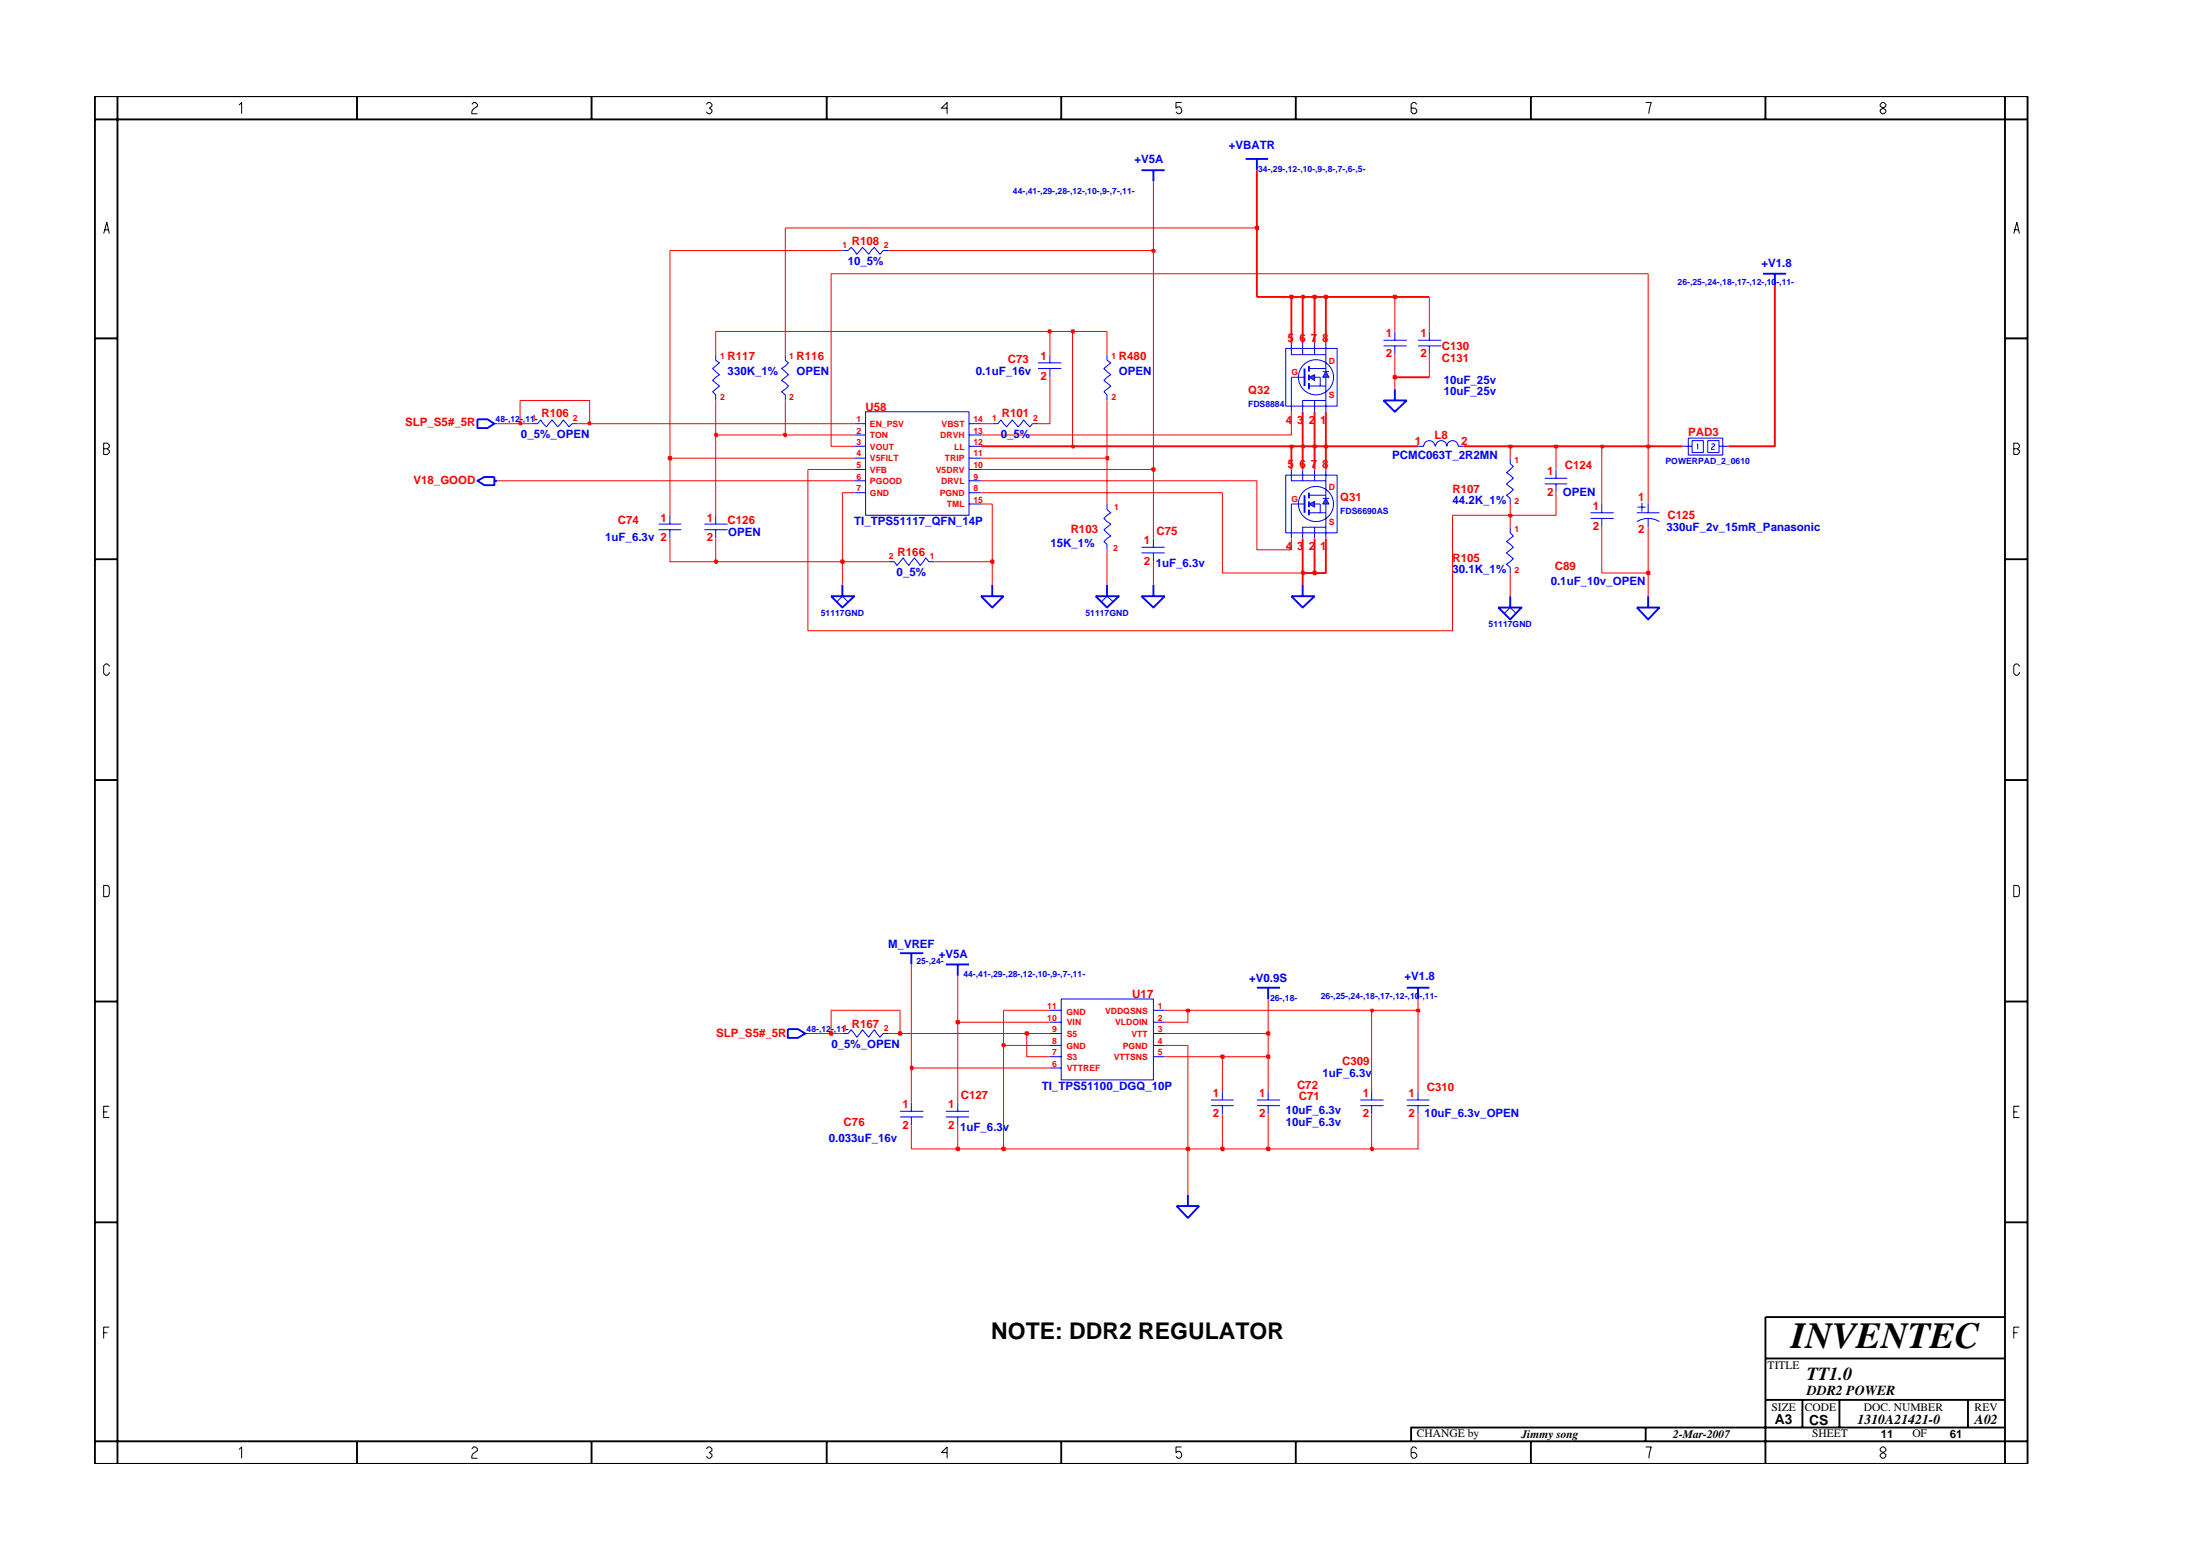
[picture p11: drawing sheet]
<svg xmlns="http://www.w3.org/2000/svg" width="297mm" height="210mm" viewBox="0 0 297 210" stroke-linecap="round" stroke-linejoin="round" font-family="sans-serif">
<path d="M176.1 66.8v2.4" fill="none" stroke="#00f" stroke-width=".25"/>
<path d="M174.4 68h1.7" fill="none" stroke="#00f" stroke-width=".14"/>
<path d="M179 67.3l.4 .7h-.8z" fill="#3c3cc8"/>
<path d="M178.6 67.3h.8M179 67.3l.4 .7h-.8z" fill="none" stroke="#00f" stroke-width=".14"/>
<path d="M176.7 68l.8-.3v.7z" fill="#3c3cc8"/>
<g fill="none" stroke="#00f" stroke-width=".14">
<path d="M113.7 33.8h.8l.4-.4 .8 .9 .7-.9 .9 .9 .8-.9 .7 .9 .4-.5h.8M66.7 57.2h.5M71.8 57.2h.8l.4-.5 .8 .9 .7-.9 .8 .9 .8-.9 .7 .9 .4-.4h.8M96.6 47.9v.7l.5 .4-.9 .7 .9 .9-.9 .7 .9 .8-.9 .8 .4 .4v.7M115.3 57.2h1.6M115.3 58.7h1.6M116.9 55.6h13.9v13.9h-13.9zM130.8 57.2h1.6M130.8 58.7h1.6M134 57.2h.7l.5-.5 .7 .9 .8-.9 .7 .9 .8-.9 .9 .9 .3-.4h.8M140.2 49h3.1M140.2 49.7h3.1"/>
<path d="M141.8 47.9v1.1M141.8 49.7v1.2M149.5 47.9v.7l.5 .4-1 .7 1 .9-1 .7 1 .8-1 .8 .5 .4v.7M174.4 50.9h1.7M186.8 45.9h3.1M186.8 46.7h3.1M188.3 44.7v1.2M188.3 46.7v1.2M228 59.1h4.6v2.3h-4.6zM228.5 59.5h1.5v1.6h-1.5zM230.6 59.5h1.5v1.6h-1.5zM231.1 60l.2-.1 .2 .1v.1l-.4 .4v.1h.4"/>
<path d="M95.1 70.7h3.1M95.1 71.5h3.1M96.6 69.5v1.2M96.6 71.5v1.2M115.3 60.2h1.6M115.3 61.8h1.6M115.3 63.4h1.6M115.3 64.9h1.6M115.3 66.5h1.6M130.8 68h1.6M130.8 60.2h1.6M130.8 61.8h1.6"/>
<path d="M130.8 63.4h1.6M130.8 64.9h1.6M130.8 66.5h1.6M154.1 73.9h3.2M154.1 74.6h3.2M155.7 72.7v1.2M155.7 74.6v1.2M173.6 64.1h6.9v7.8h-6.9zM174.4 63.4v1.5h4.6M174.4 68v4.7M175.9 63.4v1.5M176.7 68l.8-.3v.7z"/>
<path d="M176.7 69.2h2.3M176.7 66.8h2.3M177.5 68h.8v1.2M177.5 63.4v1.5M177.5 71.1v1.6M179 63.4v3.9M179 68v4.7M179 71.1h-3.1v1.6M203.9 71.1v.8l.4 .4-.9 .8 .9 .8-.9 .7 .9 .8-.9 .7 .5 .5v.7M203.9 61.8v.8l.4 .3-.9 .9 .9 .7-.9 .8 .9 .8-.9 .7 .5 .5v.7M214.7 69.2h3.2M214.7 70h3.2"/>
<path d="M216.3 68v1.2M216.3 70v1.1M221 70.4a2.88 2.88 0 0 1 3.1 0M221 69.2h3.1M221.1 68.4h1.1M221.7 67.8v1.2M222.5 68v1.2M222.5 70v1.1M227.2 60.2h1.3M229.1 60.1l.1-.2v.7M232.1 60.2h1.3M113 81.2l.7-.7 .8 .7"/>
<path d="M203.1 82.7l.8-.7 .8 .7M113.7 139.5h.8l.4-.5 .8 1 .7-1 .9 1 .8-1 .7 1 .4-.5h.8M127.7 150h3.1M127.7 150.7h3.1M129.3 148.8v1.2M129.3 150.7v1.2M169.7 148.4h3.1M169.7 149.2h3.1M171.2 147.3v1.1M171.2 149.2v1.2M189.9 148.4h3.1M189.9 149.2h3.1"/>
<path d="M191.5 147.3v1.1M191.5 149.2v1.2"/>
<circle cx="177.7" cy="68" r="2.37"/>
</g>
<g fill="none" stroke="#00f" stroke-width=".25">
<path d="M154.1 23h3.2M155.7 23v1.5M238 36.9h3.2M239.6 36.9v1.6M64.5 56.6h1.3l.9 .6-.9 .6h-1.3zM176.1 49.7v2.4M186.8 54h3.1l-1.6 1.6zM188.3 52.5v1.5M113.7 78.9v1.6M175.9 78.9v1.6M176.7 66.5v.8M176.7 67.7v.7"/>
<path d="M176.7 68.8v.7M112.2 80.5h3.1l-1.6 1.5zM174.4 80.5h3.1l-1.6 1.5zM202.3 82h3.1l-1.5 1.6zM203.9 80.5v1.5M221 82h3.1l-1.6 1.6zM222.5 80.5v1.5M127.7 130.2h3.1M129.3 130.2v1.5M169.7 133.3h3.1M171.2 133.3v1.5"/>
</g>
<path d="M179 50.2l.4 .7h-.8z" fill="#3c3cc8"/>
<path d="M178.6 50.2h.8M179 50.2l.4 .7h-.8z" fill="none" stroke="#00f" stroke-width=".14"/>
<path d="M176.7 50.9l.8-.3v.7z" fill="#3c3cc8"/>
<g fill="none" stroke="#00f" stroke-width=".14">
<path d="M106 47.9v.7l.5 .4-1 .7 1 .9-1 .7 1 .8-1 .8 .5 .4v.7M173.6 47h6.9v7.8h-6.9zM174.4 46.3v1.6h4.6M174.4 50.9v4.7M175.9 46.3v1.6M176.7 50.9l.8-.3v.7zM176.7 52.1h2.3M176.7 49.7h2.3M177.5 50.9h.8v1.2M177.5 46.3v1.6M177.5 54v1.6M179 46.3v3.9"/>
<path d="M179 50.9v4.7M179 54h-3.1v1.6M191.5 45.9h3.1M191.5 46.7h3.1M193 44.7v1.2M193 46.7v1.2M88.9 70.7h3.1M88.9 71.5h3.1M90.5 69.5v1.2M90.5 71.5v1.2M120 75.8h.8l.3 .5 .8-1 .8 1 .8-1 .7 1 .8-1 .4 .5h.8M149.5 68v.8l.5 .4-1 .8 1 .7-1 .8 1 .8-1 .8 .5 .3v.8"/>
<path d="M191.5 60.2h.7a.76 .76 0 0 1 .8-.7 .76 .76 0 0 1 .7 .7M193.8 60.2a.76 .76 0 0 1 .8-.7 .76 .76 0 0 1 .8 .7 .76 .76 0 0 1 .7-.7 .76 .76 0 0 1 .8 .7h.7M208.6 64.5h3M208.6 65.3h3M210.1 63.4v1.1M210.1 65.3v1.2M148.7 81.2l.8-.7 .8 .7M108.7 139.5h.4M141.8 139.5h1.5M141.8 136.3h1.5M141.8 138h1.5M143.3 134.8h12.4v10.9h-12.4z"/>
<path d="M155.7 139.5h1.6M155.7 136.3h1.6M155.7 138h1.6M121.5 150h3.2M121.5 150.7h3.2M123 148.8v1.2M123 150.7v1.2M141.8 141.1h1.5M141.8 142.6h1.5M141.8 144.1h1.5M155.7 141.1h1.6M155.7 142.6h1.6"/>
<path d="M163.5 148.4h3.1M163.5 149.2h3.1M165 147.3v1.1M165 149.2v1.2M183.7 148.4h3.1M183.7 149.2h3.1M185.2 147.3v1.1M185.2 149.2v1.2"/>
<circle cx="177.7" cy="50.9" r="2.37"/>
</g>
<g fill="none" stroke="#00f" stroke-width=".25">
<path d="M168.2 21.4h3M169.7 21.4v1.6M176.7 49.4v.8M176.7 50.6v.7M176.7 51.7v.8M64.5 64.9l.9-.5h1.3v1.1h-1.3zM66.7 64.9h.5M134 78.9v1.6M149.5 78.9v1.6M155.7 78.9v1.6M132.4 80.5h3.1l-1.5 1.5zM147.9 80.5h3.2l-1.6 1.5z"/>
<path d="M154.1 80.5h3.2l-1.6 1.5zM106.4 138.9h1.3l1 .6-1 .6h-1.3zM121.5 128.6h3.2M123 128.6v1.6M189.9 133.3h3.1M191.5 133.3v1.5M158.9 162.8h3l-1.5 1.6zM160.4 161.2v1.6"/>
</g>
<path d="M123 151.9v3.2h6.3M160.4 155.1v6.1" fill="none" stroke="#f00" stroke-width=".14"/>
<path d="M129.1 154.9h.4v.3h-.4z" fill="#8e2323"/>
<path d="M129.1 154.9h.4v.3h-.4z" fill="none" stroke="#f00" stroke-width=".25"/>
<path d="M129.3 151.9v3.2h6.2" fill="none" stroke="#f00" stroke-width=".14"/>
<path d="M135.3 154.9h.4v.3h-.4z" fill="#8e2323"/>
<path d="M135.3 154.9h.4v.3h-.4z" fill="none" stroke="#f00" stroke-width=".25"/>
<path d="M135.5 141.1v14h24.9" fill="none" stroke="#f00" stroke-width=".14"/>
<path d="M160.2 154.9h.4v.3h-.4z" fill="#8e2323"/>
<path d="M160.2 154.9h.4v.3h-.4z" fill="none" stroke="#f00" stroke-width=".25"/>
<path d="M160.4 141.1v14h4.6" fill="none" stroke="#f00" stroke-width=".14"/>
<path d="M164.9 154.9h.3v.3h-.3z" fill="#8e2323"/>
<path d="M164.9 154.9h.3v.3h-.3z" fill="none" stroke="#f00" stroke-width=".25"/>
<path d="M165 150.4v4.7h6.2" fill="none" stroke="#f00" stroke-width=".14"/>
<path d="M171.1 154.9h.3v.3h-.3z" fill="#8e2323"/>
<path d="M171.1 154.9h.3v.3h-.3z" fill="none" stroke="#f00" stroke-width=".25"/>
<path d="M171.2 150.4v4.7h14" fill="none" stroke="#f00" stroke-width=".14"/>
<path d="M185.1 154.9h.3v.3h-.3z" fill="#8e2323"/>
<path d="M185.1 154.9h.3v.3h-.3z" fill="none" stroke="#f00" stroke-width=".25"/>
<path d="M129.3 138v10.8M185.2 136.3v11M191.5 136.3v11M123 144.1v4.7M165 142.6v4.7M171.2 142.6v4.7M185.2 150.4v4.7h6.3v-4.7" fill="none" stroke="#f00" stroke-width=".14"/>
<path d="M123 144h.2v.3h-.2z" fill="#8e2323"/>
<path d="M123 144h.2v.3h-.2z" fill="none" stroke="#f00" stroke-width=".25"/>
<path d="M123 130.2v13.9h18.8M138.6 139.5v3.1h3.2M157.3 142.6h7.7" fill="none" stroke="#f00" stroke-width=".14"/>
<path d="M164.9 142.4h.3v.4h-.3z" fill="#8e2323"/>
<path d="M164.9 142.4h.3v.4h-.3z" fill="none" stroke="#f00" stroke-width=".25"/>
<path d="M165 142.6h6.2" fill="none" stroke="#f00" stroke-width=".14"/>
<path d="M171.1 142.4h.3v.4h-.3z" fill="#8e2323"/>
<path d="M171.1 142.4h.3v.4h-.3z" fill="none" stroke="#f00" stroke-width=".25"/>
<path d="M171.2 139.5v3.1" fill="none" stroke="#f00" stroke-width=".14"/>
<path d="M135.3 140.9h.4v.3h-.4z" fill="#8e2323"/>
<path d="M135.3 140.9h.4v.3h-.4z" fill="none" stroke="#f00" stroke-width=".25"/>
<path d="M109.1 139.5h3.1M135.5 136.3v4.8h6.3M157.3 141.1h3.1" fill="none" stroke="#f00" stroke-width=".14"/>
<path d="M112 139.3h.4v.3h-.4z" fill="#8e2323"/>
<path d="M112 139.3h.4v.3h-.4z" fill="none" stroke="#f00" stroke-width=".25"/>
<path d="M112.2 136.3v3.2h1.5M120 139.5h1.5" fill="none" stroke="#f00" stroke-width=".14"/>
<path d="M121.4 139.3h.3v.3h-.3z" fill="#8e2323"/>
<path d="M121.4 139.3h.3v.3h-.3z" fill="none" stroke="#f00" stroke-width=".25"/>
<path d="M121.5 136.3v3.2h17.1" fill="none" stroke="#f00" stroke-width=".14"/>
<path d="M138.5 139.3h.3v.3h-.3z" fill="#8e2323"/>
<path d="M138.5 139.3h.3v.3h-.3z" fill="none" stroke="#f00" stroke-width=".25"/>
<path d="M138.6 139.5h3.2M157.3 139.5h13.9" fill="none" stroke="#f00" stroke-width=".14"/>
<path d="M171.1 139.3h.3v.3h-.3z" fill="#8e2323"/>
<path d="M171.1 139.3h.3v.3h-.3z" fill="none" stroke="#f00" stroke-width=".25"/>
<path d="M171.2 134.8v4.7" fill="none" stroke="#f00" stroke-width=".14"/>
<path d="M129.1 137.8h.4v.3h-.4z" fill="#8e2323"/>
<path d="M129.1 137.8h.4v.3h-.4z" fill="none" stroke="#f00" stroke-width=".25"/>
<path d="M112.2 136.3h9.3M129.3 131.7v6.3h12.5M135.5 136.3h6.3M157.3 136.3h3.1v1.7h-3.1" fill="none" stroke="#f00" stroke-width=".14"/>
<path d="M160.2 136.3h.4v.2h-.4z" fill="#8e2323"/>
<path d="M160.2 136.3h.4v.2h-.4z" fill="none" stroke="#f00" stroke-width=".25"/>
<path d="M160.4 136.3h24.8" fill="none" stroke="#f00" stroke-width=".14"/>
<path d="M185.1 136.3h.3v.2h-.3z" fill="#8e2323"/>
<path d="M185.1 136.3h.3v.2h-.3z" fill="none" stroke="#f00" stroke-width=".25"/>
<path d="M185.2 136.3h6.3" fill="none" stroke="#f00" stroke-width=".14"/>
<path d="M191.3 136.3h.3v.2h-.3z" fill="#8e2323"/>
<path d="M175.9 77.3v1.6M191.3 136.3h.3v.2h-.3z" fill="none" stroke="#f00" stroke-width=".25"/>
<path d="M109.1 63.4v21.7h87v-15.6M113.7 75.8v3.1M134 75.8v3.1M149.5 74.2v4.7M155.7 75.8v3.1M165 66.5v10.8h10.9M203.9 77.3v3.2M222.5 77.3v3.2M191.5 134.8v1.5" fill="none" stroke="#f00" stroke-width=".14"/>
<path d="M175.8 77.2h.3v.3h-.3z" fill="#8e2323"/>
<path d="M175.8 77.2h.3v.3h-.3zM175.9 72.7v4.6h1.6" fill="none" stroke="#f00" stroke-width=".25"/>
<path d="M177.3 77.2h.4v.3h-.4z" fill="#8e2323"/>
<path d="M177.3 77.2h.4v.3h-.4zM177.5 72.7v4.6h1.5v-4.6" fill="none" stroke="#f00" stroke-width=".25"/>
<path d="M216.3 71.1v6.2h6.2" fill="none" stroke="#f00" stroke-width=".14"/>
<path d="M222.4 77.2h.3v.3h-.3z" fill="#8e2323"/>
<path d="M222.4 77.2h.3v.3h-.3z" fill="none" stroke="#f00" stroke-width=".25"/>
<path d="M90.5 72.7v3.1h6.1M222.5 71.1v6.2" fill="none" stroke="#f00" stroke-width=".14"/>
<path d="M96.5 75.6h.3v.4h-.3z" fill="#8e2323"/>
<path d="M96.5 75.6h.3v.4h-.3z" fill="none" stroke="#f00" stroke-width=".25"/>
<path d="M96.6 72.7v3.1h17.1" fill="none" stroke="#f00" stroke-width=".14"/>
<path d="M113.6 75.6h.3v.4h-.3z" fill="#8e2323"/>
<path d="M113.6 75.6h.3v.4h-.3z" fill="none" stroke="#f00" stroke-width=".25"/>
<path d="M113.7 66.5v9.3h6.3M126.2 75.8h7.8" fill="none" stroke="#f00" stroke-width=".14"/>
<path d="M133.8 75.6h.3v.4h-.3z" fill="#8e2323"/>
<path d="M133.8 75.6h.3v.4h-.3z" fill="none" stroke="#f00" stroke-width=".25"/>
<path d="M96.6 58.7v10.8M90.5 61.8v7.7M134 68v7.8M155.7 63.4v9.3M169.7 64.9v9.3h4.7v-1.5M196.1 69.5h7.8v1.6" fill="none" stroke="#f00" stroke-width=".14"/>
<path d="M203.7 69.5h.4v.2h-.4z" fill="#8e2323"/>
<path d="M203.7 69.5h.4v.2h-.4z" fill="none" stroke="#f00" stroke-width=".25"/>
<path d="M67.2 64.9h48.1M109.1 63.4h6.2M113.7 66.5h1.6M132.4 68h1.6M132.4 66.5h32.6M132.4 64.9h37.3M132.4 63.4h23.3M149.5 61.8v6.2M210.1 66.5v3h-6.2v-1.5M216.3 60.2v7.8M222.5 60.2v7.8" fill="none" stroke="#f00" stroke-width=".14"/>
<path d="M155.6 63.2h.3v.3h-.3z" fill="#8e2323"/>
<path d="M155.6 63.2h.3v.3h-.3zM174.4 60.2v3.2M175.9 60.2v3.2M177.5 60.2v3.2M179 60.2v3.2" fill="none" stroke="#f00" stroke-width=".25"/>
<path d="M155.7 33.8v29.6M210.1 60.2v3.2" fill="none" stroke="#f00" stroke-width=".14"/>
<path d="M90.3 61.7h.3v.3h-.3z" fill="#8e2323"/>
<path d="M90.3 61.7h.3v.3h-.3z" fill="none" stroke="#f00" stroke-width=".25"/>
<path d="M90.5 33.8v28h24.8M132.4 61.8h17.1" fill="none" stroke="#f00" stroke-width=".14"/>
<path d="M149.4 61.7h.2v.3h-.2z" fill="#8e2323"/>
<path d="M132.4 60.2h12.4M149.4 61.7h.2v.3h-.2z" fill="none" stroke="#f00" stroke-width=".25"/>
<path d="M112.2 36.9v23.3h3.1M149.5 54v7.8M203.9 60.2v1.6" fill="none" stroke="#f00" stroke-width=".14"/>
<path d="M144.7 60.1h.3v.3h-.3z" fill="#8e2323"/>
<path d="M144.7 60.1h.3v.3h-.3zM144.8 60.2h29.6" fill="none" stroke="#f00" stroke-width=".25"/>
<path d="M144.8 44.7v15.5" fill="none" stroke="#f00" stroke-width=".14"/>
<path d="M174.2 60.1h.3v.3h-.3z" fill="#8e2323"/>
<path d="M174.2 60.1h.3v.3h-.3zM174.4 60.2h1.5" fill="none" stroke="#f00" stroke-width=".25"/>
<path d="M175.8 60.1h.3v.3h-.3z" fill="#8e2323"/>
<path d="M175.9 55.6v4.6h1.6M175.8 60.1h.3v.3h-.3z" fill="none" stroke="#f00" stroke-width=".25"/>
<path d="M177.3 60.1h.4v.3h-.4z" fill="#8e2323"/>
<path d="M177.5 55.6v4.6h1.5M177.3 60.1h.4v.3h-.4z" fill="none" stroke="#f00" stroke-width=".25"/>
<path d="M178.8 60.1h.4v.3h-.4z" fill="#8e2323"/>
<path d="M179 55.6v4.6h12.5M178.8 60.1h.4v.3h-.4zM197.6 60.2h6.3" fill="none" stroke="#f00" stroke-width=".25"/>
<path d="M203.7 60.1h.4v.3h-.4z" fill="#8e2323"/>
<path d="M203.7 60.1h.4v.3h-.4zM203.9 60.2h6.2" fill="none" stroke="#f00" stroke-width=".25"/>
<path d="M209.9 60.1h.4v.3h-.4z" fill="#8e2323"/>
<path d="M209.9 60.1h.4v.3h-.4zM210.1 60.2h6.2" fill="none" stroke="#f00" stroke-width=".25"/>
<path d="M216.2 60.1h.2v.3h-.2z" fill="#8e2323"/>
<path d="M216.2 60.1h.2v.3h-.2zM216.3 60.2h6.2" fill="none" stroke="#f00" stroke-width=".25"/>
<path d="M222.4 60.1h.3v.3h-.3z" fill="#8e2323"/>
<path d="M239.6 38.5v21.7h-6.2M222.4 60.1h.3v.3h-.3zM222.5 60.2h4.7" fill="none" stroke="#f00" stroke-width=".25"/>
<path d="M222.5 36.9v23.3" fill="none" stroke="#f00" stroke-width=".14"/>
<path d="M96.5 58.5h.3v.4h-.3z" fill="#8e2323"/>
<path d="M96.5 58.5h.3v.4h-.3z" fill="none" stroke="#f00" stroke-width=".25"/>
<path d="M96.6 54v4.7h9.4" fill="none" stroke="#f00" stroke-width=".14"/>
<path d="M105.9 58.5h.2v.4h-.2z" fill="#8e2323"/>
<path d="M105.9 58.5h.2v.4h-.2z" fill="none" stroke="#f00" stroke-width=".25"/>
<path d="M67.2 57.2h3M106 54v4.7h9.3M174.4 55.6v3.1h-42" fill="none" stroke="#f00" stroke-width=".14"/>
<path d="M70.1 57h.3v.3h-.3z" fill="#8e2323"/>
<path d="M70.1 57h.3v.3h-.3z" fill="none" stroke="#f00" stroke-width=".25"/>
<path d="M70.2 54v3.2h1.6M78 57.2h1.6" fill="none" stroke="#f00" stroke-width=".14"/>
<path d="M79.4 57h.3v.3h-.3z" fill="#8e2323"/>
<path d="M79.4 57h.3v.3h-.3z" fill="none" stroke="#f00" stroke-width=".25"/>
<path d="M70.2 54h9.4v3.2h35.7M132.4 57.2h1.6M141.8 50.9v6.3h-1.6M188.3 50.9v1.6" fill="none" stroke="#f00" stroke-width=".14"/>
<path d="M188.2 50.7h.3v.4h-.3z" fill="#8e2323"/>
<path d="M174.4 40.1v6.2M175.9 40.1v6.2M177.5 40.1v6.2M179 40.1v6.2M188.2 50.7h.3v.4h-.3zM188.3 50.9h4.7" fill="none" stroke="#f00" stroke-width=".25"/>
<path d="M106 30.8v17.1M96.6 47.9v-3.2h45.2v3.2M149.5 44.7v3.2M188.3 47.9v3M193 47.9v3" fill="none" stroke="#f00" stroke-width=".14"/>
<path d="M141.6 44.6h.2v.3h-.2z" fill="#8e2323"/>
<path d="M141.6 44.6h.2v.3h-.2z" fill="none" stroke="#f00" stroke-width=".25"/>
<path d="M141.8 44.7h3" fill="none" stroke="#f00" stroke-width=".14"/>
<path d="M144.7 44.6h.3v.3h-.3z" fill="#8e2323"/>
<path d="M169.7 30.8v9.3h4.7M144.7 44.6h.3v.3h-.3z" fill="none" stroke="#f00" stroke-width=".25"/>
<path d="M144.8 44.7h4.7M188.3 40.1v4.6M193 40.1v4.6" fill="none" stroke="#f00" stroke-width=".14"/>
<path d="M174.2 39.9h.3v.3h-.3z" fill="#8e2323"/>
<path d="M174.2 39.9h.3v.3h-.3zM174.4 40.1h1.5" fill="none" stroke="#f00" stroke-width=".25"/>
<path d="M175.8 39.9h.3v.3h-.3z" fill="#8e2323"/>
<path d="M175.8 39.9h.3v.3h-.3zM175.9 40.1h1.6" fill="none" stroke="#f00" stroke-width=".25"/>
<path d="M177.3 39.9h.4v.3h-.4z" fill="#8e2323"/>
<path d="M177.3 39.9h.4v.3h-.4zM177.5 40.1h1.5" fill="none" stroke="#f00" stroke-width=".25"/>
<path d="M178.8 39.9h.4v.3h-.4z" fill="#8e2323"/>
<path d="M178.8 39.9h.4v.3h-.4zM179 40.1h9.3" fill="none" stroke="#f00" stroke-width=".25"/>
<path d="M188.2 39.9h.3v.3h-.3z" fill="#8e2323"/>
<path d="M188.2 39.9h.3v.3h-.3zM188.3 40.1h4.7" fill="none" stroke="#f00" stroke-width=".25"/>
<path d="M90.5 33.8h23.2M112.2 36.9h110.3M120 33.8h35.7" fill="none" stroke="#f00" stroke-width=".14"/>
<path d="M155.6 33.7h.3v.3h-.3z" fill="#8e2323"/>
<path d="M155.6 33.7h.3v.3h-.3z" fill="none" stroke="#f00" stroke-width=".25"/>
<path d="M106 30.8h63.7M155.7 24.5v9.3" fill="none" stroke="#f00" stroke-width=".14"/>
<path d="M169.5 30.6h.4v.3h-.4z" fill="#8e2323"/>
<path d="M169.5 30.6h.4v.3h-.4zM169.7 23v7.8" fill="none" stroke="#f00" stroke-width=".25"/>
<g fill="none" stroke="#000" stroke-width=".25">
<path d="M12.8 13h261v184.6h-261zM12.8 16.1h261M15.9 13v184.6M48.2 13v3.1M79.9 13v3.1M111.6 13v3.1M143.3 13v3.1M174.9 13v3.1M206.7 13v3.1M238.4 13v3.1M270.7 13v184.6M12.8 45.7h3.1"/>
<path d="M270.7 45.7h3.1M12.8 75.5h3.1M270.7 75.5h3.1M12.8 105.3h3.1M270.7 105.3h3.1M12.8 135.2h3.1M270.7 135.2h3.1M12.8 165h3.1M270.7 177.7h-32.3v19.9M270.7 165h3.1M12.8 194.5h261M48.2 194.5v3.1"/>
<path d="M79.9 194.5v3.1M111.6 194.5v3.1M143.3 194.5v3.1M174.9 194.5v3.1M206.7 194.5v3.1M222.2 192.6v1.9M238.4 183.3h32.3M238.4 188.9h32.3M243.4 188.9v3.7M248.4 188.9v3.7M265.7 188.9v3.7M270.7 192.6h-80.2v1.9"/>
</g>
<g fill="none" stroke="#000" stroke-width=".14">
<path d="M32.3 14.2l.3-.4v1.6M63.7 14.1l.3-.3h.2l.3 .3v.2l-.5 .4-.3 .4v.3h.8M95.4 14.1l.2-.3h.3l.2 .3v.2l-.3 .3 .3 .2v.3l-.2 .3h-.3l-.2-.3M127.9 14.6h-.8l.8-.8v1.6M159.5 13.8h-.7v.8l.2-.2a.5 .5 0 0 1 .5 .7l-.2 .3h-.3l-.2-.3M191.3 14.1l-.3-.3h-.2l-.3 .3v1l.3 .3h.2l.3-.3v-.3l-.3-.2h-.5M222.2 13.8h.8l-.4 1.6M253.9 14.1l.2-.3h.3l.2 .3v.2l-.7 .5v.3l.2 .3h.3l.2-.3v-.3l-.7-.5zM14 31.5l.4-1.5 .4 1.5M14.1 31h.6M271.9 31.5l.4-1.5 .4 1.5M272 31h.6"/>
<path d="M14 59.8h.5l.3 .3v.2l-.3 .3 .3 .2v.3l-.3 .2h-.5zM14 60.6h.5M271.9 60.6h.5l.3-.3v-.2l-.3-.3h-.5v1.5h.5l.3-.2v-.3l-.3-.2M14.8 89.9l-.3-.3h-.2l-.3 .3v1l.3 .2h.2l.3-.2v-.2M272.7 89.9l-.3-.3h-.3l-.2 .3v1l.2 .2h.3l.3-.2v-.2M14 119.5l.7 .1 .1 .2-.1 1.1-.7 .1zM271.9 119.5l.7 .1 .1 .2-.1 1.1-.7 .1zM14 150.1h.5M14.8 149.3h-.8v1.5h.8M271.9 150.1h.5M272.7 149.3h-.8v1.5h.8M14 179.9h.5"/>
<path d="M14.8 179.1h-.8v1.5M271.9 179.9h.5M272.7 179.1h-.8v1.5M32.3 195.6l.3-.3v1.5M63.7 195.5l.3-.2h.2l.3 .2v.3l-.7 .5-.1 .2v.3h.8M95.4 195.5l.2-.2h.3l.2 .2v.3l-.3 .2 .3 .3v.2l-.2 .3h-.3l-.2-.3M127.9 196h-.8l.8-.7v1.5M159.5 195.3h-.7v.7l.2-.1a.5 .5 0 0 1 .5 .6l-.2 .3h-.3l-.2-.3M191.3 195.5l-.3-.2h-.2l-.3 .2v1l.3 .3h.2l.3-.3v-.2l-.3-.3h-.5M222.2 195.3h.8l-.4 1.5M254.1 195.3l-.2 .2v.3l.7 .5v.2l-.2 .3h-.3l-.2-.3v-.2l.7-.5v-.3l-.2-.2z"/>
</g>
<text font-size="5" x="241.8" y="182">INVENTEC</text>
<text font-size="3.1" x="133.8" y="180.8">NOTE: DDR2 REGULATOR</text>
<text font-size="2.5" x="244" y="186.3">TT1.0</text>
<g font-size="1.9">
<text x="244" y="188.2">DDR2 POWER</text>
<text x="239.6" y="192.2">A3</text>
<text x="244.3" y="192.3">CS</text>
<text x="250.8" y="192.2">1310A21421-0</text>
<text x="266.6" y="192.2">A02</text>
</g>
<g font-size="1.6" fill="#00f">
<text x="153.2" y="22">+V5A</text>
<text x="165.9" y="20.2">+VBATR</text>
<text x="114.4" y="35.8">10_5%</text>
<text x="237.8" y="36">+V1.8</text>
<text x="98.2" y="50.6">330K_1%</text>
<text x="107.6" y="50.6">OPEN</text>
<text x="131.7" y="50.6">0.1uF_16v</text>
<text x="151.1" y="50.6">OPEN</text>
<text x="194.9" y="51.8">10uF_25v</text>
<text x="194.9" y="53.4">10uF_25v</text>
<text x="70.3" y="59.1">0_5%_OPEN</text>
<text x="135.1" y="59.1">0_5%</text>
<text x="188" y="62">PCMC063T_2R2MN</text>
<text x="115.3" y="70.9">TI_TPS51117_QFN_14P</text>
<text x="196.1" y="68">44.2K_1%</text>
<text x="211" y="66.9">OPEN</text>
<text x="225" y="71.7">330uF_2v_15mR_Panasonic</text>
<text x="81.7" y="73.1">1uF_6.3v 2</text>
<text x="98.3" y="72.3">OPEN</text>
<text x="121.1" y="77.8">0_5%</text>
<text x="141.8" y="73.9">15K_1%</text>
<text x="156" y="76.5">1uF_6.3v</text>
<text x="196.1" y="77.3">30.1K_1%</text>
<text x="209.4" y="79">0.1uF_10v_OPEN</text>
<text x="119.9" y="127.9">M_VREF</text>
<text x="126.7" y="129.2">+V5A</text>
<text x="168.7" y="132.5">+V0.9S</text>
<text x="189.6" y="132.3">+V1.8</text>
<text x="112.2" y="141.4">0_5%_OPEN</text>
<text x="140.7" y="147.1">TI_TPS51100_DGQ_10P</text>
<text x="178.6" y="145.4">1uF_6.3v</text>
<text x="111.9" y="154.1">0.033uF_16v</text>
<text x="129.6" y="152.7">1uF_6.3v</text>
<text x="173.6" y="150.4">10uF_6.3v</text>
<text x="173.6" y="151.9">10uF_6.3v</text>
<text x="192.4" y="150.8">10uF_6.3v_OPEN</text>
</g>
<g font-size="1.6" fill="#f00">
<text x="115" y="33">R108</text>
<text x="173.8" y="46.1">5</text>
<text x="175.5" y="46.1">6</text>
<text x="177" y="46.1">7</text>
<text x="178.5" y="46.1">8</text>
<text x="187.1" y="45.5">1</text>
<text x="191.8" y="45.5">1</text>
<text x="194.7" y="47.2">C130</text>
<text x="98.2" y="48.6">R117</text>
<text x="107.6" y="48.6">R116</text>
<text x="136.1" y="49">C73</text>
<text x="140.5" y="48.6">1</text>
<text x="140.5" y="51.3">2</text>
<text x="151.1" y="48.6">R480</text>
<text x="168.5" y="53.1">Q32</text>
<text x="187.1" y="48.2">2</text>
<text x="191.8" y="48.2">2</text>
<text x="194.7" y="48.8">C131</text>
<text x="54.7" y="57.5">SLP_S5#_5R</text>
<text x="73.1" y="56.3">R106</text>
<text x="116.9" y="55.4">U58</text>
<text x="135.2" y="56.3">R101</text>
<text x="173.6" y="57.2">4</text>
<text x="175.1" y="57.2">3</text>
<text x="176.7" y="57.2">2</text>
<text x="178.3" y="57.2">1</text>
<text x="193.7" y="59.3">L8</text>
<text x="228" y="58.9">PAD3</text>
<text x="55.8" y="65.3">V18_GOOD</text>
<text x="173.8" y="63.2">5</text>
<text x="175.5" y="63.2">6</text>
<text x="177" y="63.2">7</text>
<text x="178.5" y="63.2">8</text>
<text x="191" y="60.1">1</text>
<text x="197.3" y="60.1">2</text>
<text x="208.9" y="64.1">1</text>
<text x="211.3" y="63.3">C124</text>
<text x="83.4" y="70.7">C74</text>
<text x="89.2" y="70.4">1</text>
<text x="95.4" y="70.4">1</text>
<text x="98.2" y="70.7">C126</text>
<text x="144.6" y="71.9">R103</text>
<text x="181" y="67.7">Q31</text>
<text x="196.1" y="66.5">R107</text>
<text x="208.9" y="66.9">2</text>
<text x="215.1" y="68.8">1</text>
<text x="215.1" y="71.5">2</text>
<text x="221.2" y="67.7">1</text>
<text x="221.2" y="71.9">2</text>
<text x="225.2" y="70">C125</text>
<text x="95.4" y="73.1">2</text>
<text x="121.2" y="75">R166</text>
<text x="154.4" y="73.4">1</text>
<text x="154.4" y="76.2">2</text>
<text x="156.2" y="72.2">C75</text>
<text x="173.6" y="74.2">4</text>
<text x="175.1" y="74.2">3</text>
<text x="176.7" y="74.2">2</text>
<text x="178.3" y="74.2">1</text>
<text x="196.1" y="75.8">R105</text>
<text x="209.9" y="76.9">C89</text>
<text x="152.9" y="134.6">U17</text>
<text x="96.7" y="139.9">SLP_S5#_5R</text>
<text x="115" y="138.7">R167</text>
<text x="181.2" y="143.7">C309</text>
<text x="121.8" y="149.6">1</text>
<text x="128" y="149.5">1</text>
<text x="129.7" y="148.3">C127</text>
<text x="163.8" y="148">1</text>
<text x="170" y="148">1</text>
<text x="175.1" y="146.9">C72</text>
<text x="175.4" y="148.4">C71</text>
<text x="184" y="148">1</text>
<text x="190.2" y="148">1</text>
<text x="192.6" y="147.2">C310</text>
<text x="113.9" y="151.9">C76</text>
<text x="121.8" y="152.3">2</text>
<text x="128" y="152.3">2</text>
<text x="163.8" y="150.7">2</text>
<text x="170" y="150.7">2</text>
<text x="184" y="150.7">2</text>
<text x="190.2" y="150.7">2</text>
</g>
<g font-size="1.6">
<text x="238.7" y="184.8">TITLE</text>
<text x="239.2" y="190.4">SIZE</text>
<text x="243.7" y="190.4">CODE</text>
<text x="251.6" y="190.4">DOC. NUMBER</text>
<text x="266.6" y="190.4">REV</text>
<text x="191.3" y="193.9">CHANGE by</text>
<text x="205.4" y="194.1">Jimmy song</text>
<text x="225.9" y="194.1">2-Mar-2007</text>
<text x="244.7" y="193.9">SHEET</text>
<text x="253.9" y="194.1">11</text>
<text x="258.2" y="193.9">OF</text>
<text x="263.3" y="194.1">61</text>
</g>
<g font-size="1.2" fill="#00f">
<text x="169.9" y="23.3">34-,29-,12-,10-,9-,8-,7-,6-,5-</text>
<text x="136.8" y="26.1">44-,41-,29-,28-,12-,10-,9-,7-,11-</text>
<text x="226.5" y="38.5">26-,25-,24-,18-,17-,12-,10-,11-</text>
<text x="66.9" y="56.9">48-,12-,11-</text>
<text x="168.5" y="54.9">FDS8884</text>
<text x="224.9" y="62.6">POWERPAD_2_0610</text>
<text x="181" y="69.4">FDS6690AS</text>
<text x="110.8" y="83.1">51117GND</text>
<text x="146.6" y="83.1">51117GND</text>
<text x="201" y="84.6">51117GND</text>
<text x="123.7" y="130.1">25-,24-</text>
<text x="130.1" y="131.8">44-,41-,29-,28-,12-,10-,9-,7-,11-</text>
<text x="171.5" y="135.1">26-,18-</text>
<text x="178.3" y="134.8">26-,25-,24-,18-,17-,12-,10-,11-</text>
<text x="108.9" y="139.3">48-,12-,11-</text>
</g>
<g font-size="1.2" fill="#f00">
<text x="113.7" y="33.5">1</text>
<text x="119.4" y="33.5">2</text>
<text x="97.2" y="48.5">1</text>
<text x="106.5" y="48.5">1</text>
<text x="150.1" y="48.5">1</text>
<text x="174.4" y="50.6">G</text>
<text x="179.4" y="53.7">S</text>
<text x="179.4" y="49.1">D</text>
<text x="71.8" y="56.8">1</text>
<text x="77.4" y="56.8">2</text>
<text x="97.2" y="54">2</text>
<text x="106.5" y="54">2</text>
<text x="115.6" y="58.5">2</text>
<text x="115.6" y="56.9">1</text>
<text x="117.5" y="59.1">TON</text>
<text x="117.5" y="57.6">EN_PSV</text>
<text x="126.9" y="59.1">DRVH</text>
<text x="127.1" y="57.6">VBST</text>
<text x="131.4" y="56.9">14</text>
<text x="131.4" y="58.5">13</text>
<text x="134" y="56.8">1</text>
<text x="139.5" y="56.8">2</text>
<text x="150.1" y="54">2</text>
<text x="115.6" y="61.6">4</text>
<text x="115.6" y="63.2">5</text>
<text x="115.6" y="60.1">3</text>
<text x="115.6" y="64.7">6</text>
<text x="117.5" y="62.3">V5FILT</text>
<text x="117.5" y="63.8">VFB</text>
<text x="117.5" y="60.7">VOUT</text>
<text x="117.5" y="65.3">PGOOD</text>
<text x="126.4" y="63.8">V5DRV</text>
<text x="127.1" y="65.3">DRVL</text>
<text x="127.6" y="62.3">TRIP</text>
<text x="128.8" y="60.7">LL</text>
<text x="131.4" y="60.1">12</text>
<text x="131.4" y="64.7">9</text>
<text x="131.4" y="61.6">11</text>
<text x="131.4" y="63.2">10</text>
<text x="204.5" y="62.5">1</text>
<text x="115.6" y="66.2">7</text>
<text x="117.5" y="66.9">GND</text>
<text x="126.9" y="66.9">PGND</text>
<text x="127.9" y="68.5">TML</text>
<text x="131.4" y="66.2">8</text>
<text x="131.4" y="67.8">15</text>
<text x="150.4" y="68.9">1</text>
<text x="174.4" y="67.7">G</text>
<text x="179.4" y="70.8">S</text>
<text x="179.4" y="66.2">D</text>
<text x="204.5" y="68">2</text>
<text x="204.5" y="71.8">1</text>
<text x="120" y="75.4">2</text>
<text x="125.5" y="75.4">1</text>
<text x="150.3" y="74.3">2</text>
<text x="204.5" y="77.3">2</text>
<text x="141.4" y="136.2">11</text>
<text x="141.4" y="137.8">10</text>
<text x="144" y="136.9">GND</text>
<text x="149.2" y="136.8">VDDQSNS</text>
<text x="156.3" y="136.2">1</text>
<text x="156.3" y="137.8">2</text>
<text x="113.7" y="139.1">1</text>
<text x="119.4" y="139.1">2</text>
<text x="142" y="140.8">8</text>
<text x="142" y="142.4">7</text>
<text x="142" y="139.3">9</text>
<text x="142" y="144">6</text>
<text x="144" y="141.6">GND</text>
<text x="144" y="143">S3</text>
<text x="144" y="139.9">S5</text>
<text x="144" y="138.4">VIN</text>
<text x="150.4" y="143">VTTSNS</text>
<text x="150.6" y="138.4">VLDOIN</text>
<text x="151.6" y="141.5">PGND</text>
<text x="152.8" y="139.9">VTT</text>
<text x="156.3" y="140.8">4</text>
<text x="156.3" y="139.3">3</text>
<text x="156.3" y="142.4">5</text>
<text x="144" y="144.6">VTTREF</text>
</g>
</svg>
